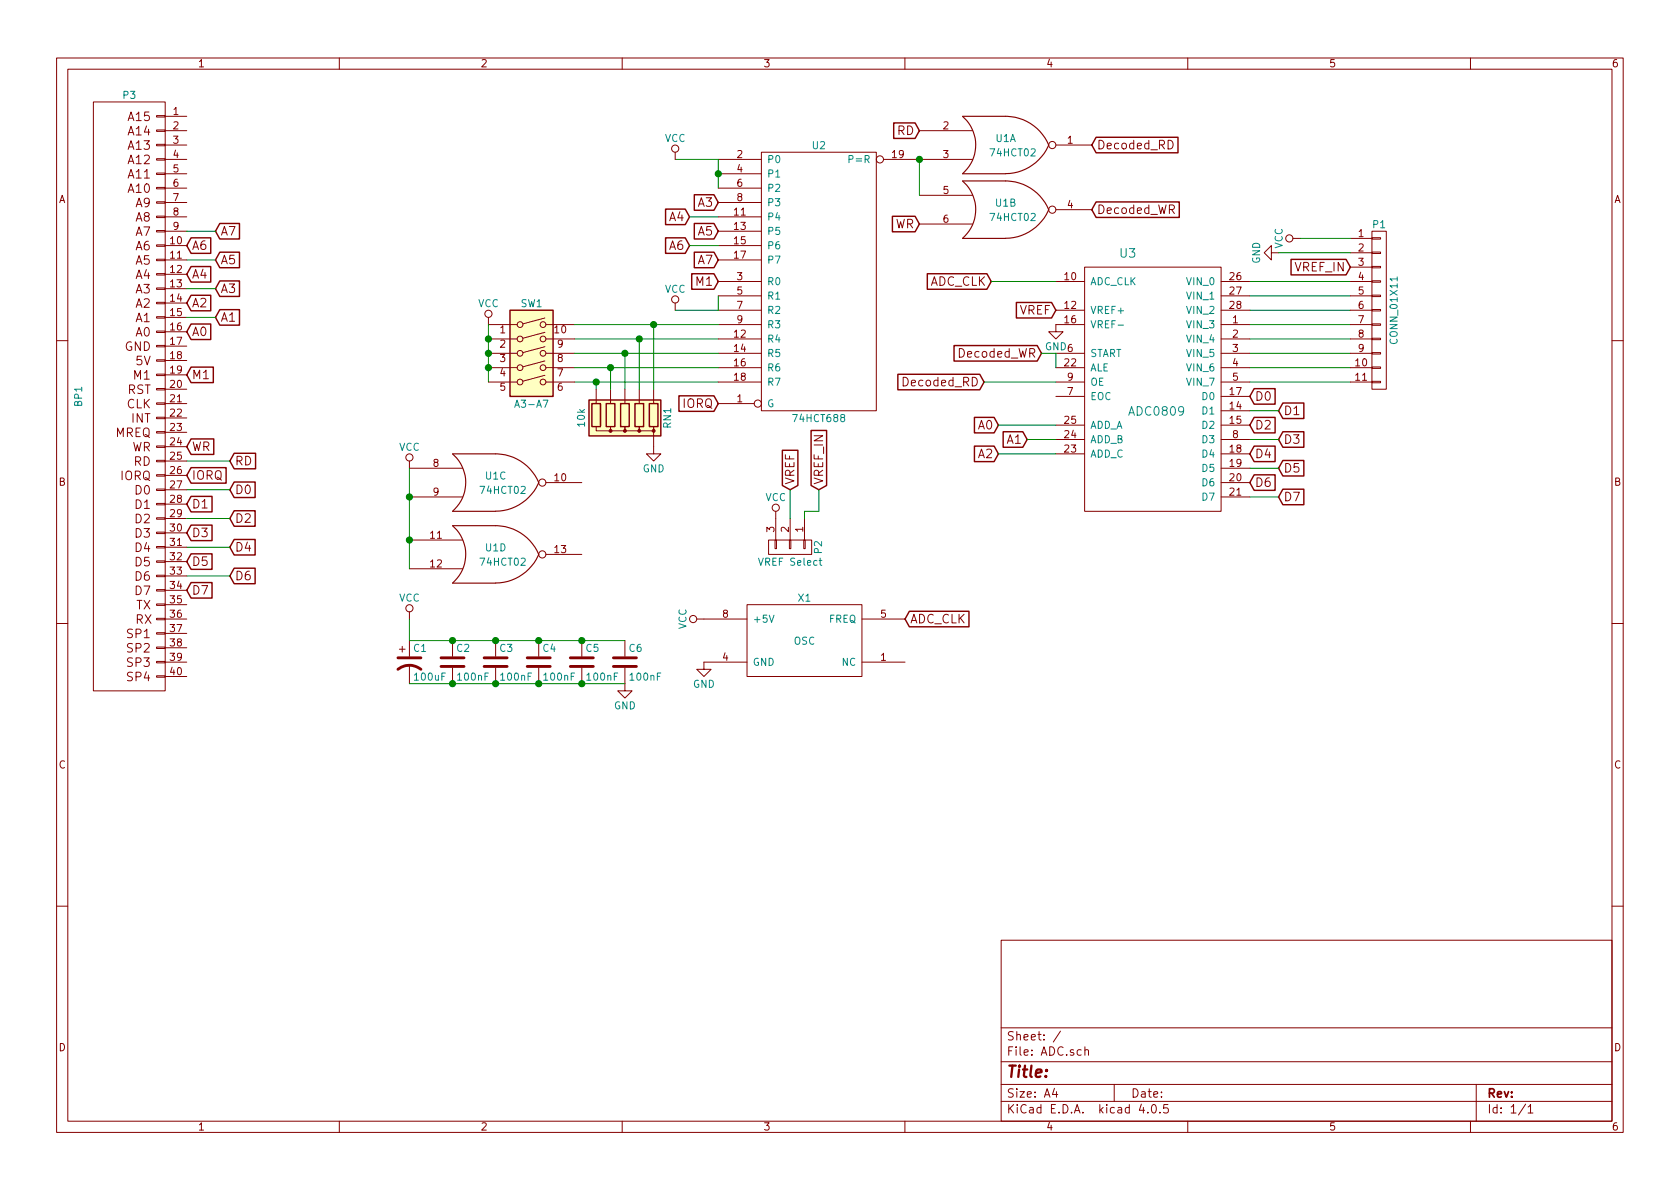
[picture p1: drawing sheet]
<svg xmlns="http://www.w3.org/2000/svg" width="297mm" height="210mm" viewBox="0 0 297 210" stroke-linecap="round" stroke-linejoin="round" font-family="sans-serif">
<g fill="none" stroke="#840000" stroke-width=".18">
<path d="M10 10.3h277v189.9h-277zM12 12.2h273v186.1h-273zM16.5 18h12.7v104.2h-12.7zM60 10.3v1.9M110 10.3v1.9M160 10.3v1.9M210 10.3v1.9M260 10.3v1.9M27.7 38.2h1.5v.3h-1.5zM27.7 35.7h1.5v.2h-1.5zM27.7 33.1h1.5v.3h-1.5zM27.7 30.6h1.5v.3h-1.5z"/>
<path d="M27.7 28.1h1.5v.2h-1.5zM27.7 25.5h1.5v.3h-1.5zM27.7 23h1.5v.2h-1.5zM27.7 20.4h1.5v.3h-1.5zM29.2 28.2h3.8M29.2 30.7h3.8M29.2 33.3h3.8M29.2 35.8h3.8M29.2 38.3h3.8M29.2 25.6h3.8M29.2 23.1h3.8M29.2 20.6h3.8"/>
<path d="M119.4 26.9v1.3M127 28.2h7.6M127 30.7h7.6M127 33.3h7.6M127 35.8h7.6M127 38.3h7.6M134.6 26.9h20.3v45.7h-20.3zM156.2 28.2h15.8M162.6 23.1h9.4M162.6 34.5h9.4M162.6 39.6h9.4M186.7 25.6h6.3"/>
<path d="M186.7 37.1h6.3M206.5 24.8a.77 .77 0 0 1 .9 .8 .77 .77 0 0 1-.9 .7zM27.7 58.5h1.5v.3h-1.5zM27.7 56h1.5v.3h-1.5zM27.7 53.5h1.5v.2h-1.5zM27.7 50.9h1.5v.3h-1.5zM27.7 48.4h1.5v.2h-1.5zM27.7 45.8h1.5v.3h-1.5zM27.7 43.3h1.5v.3h-1.5zM27.7 40.8h1.5v.2h-1.5zM29.2 40.9h3.8M29.2 43.4h3.8"/>
<path d="M29.2 46h3.8M29.2 48.5h3.8M29.2 51h3.8M29.2 53.6h3.8M29.2 56.1h3.8M29.2 58.7h3.8M86.4 56.1v1.3h5M86.4 59.9h5M96.3 58.8l-3.8 1M96.3 56.2l-3.8 1.1M96.5 57.4h5.1M96.5 59.9h5.1"/>
<path d="M119.4 53.6v1.3M127 49.8h7.6M127 52.3h7.6M127 54.9h7.6M127 57.4h7.6M127 59.9h7.6M127 40.9h7.6M127 43.4h7.6M127 46h7.6M186.7 49.8h5.1M186.7 54.9h5.1M191.8 47.2h24.1v43.2h-24.1z"/>
<path d="M191.8 57.4h-5.1v1.3h1.3l-1.3 1.2-1.3-1.2h1.3M215.9 49.8h5.1M215.9 52.3h5.1M215.9 54.9h5.1M215.9 57.4h5.1M215.9 59.9h5.1M224.8 44.7v-1.3l-1.3 1.3 1.3 1.3v-1.3h1.3M228.6 42.2h1.3M238.8 49.8h3.8M238.8 52.3h3.8M238.8 54.9h3.8M238.8 57.4h3.8"/>
<path d="M238.8 59.9h3.8M238.8 42.2h3.8M238.8 44.7h3.8M238.8 47.2h3.8M242.6 59.8h1.5v.3h-1.5zM242.6 57.3h1.5v.2h-1.5zM242.6 54.7h1.5v.3h-1.5zM242.6 52.2h1.5v.2h-1.5zM242.6 49.7h1.5v.2h-1.5zM242.6 47.1h1.5v.3h-1.5zM242.6 44.6h1.5v.2h-1.5zM242.6 42h1.5v.3h-1.5z"/>
<path d="M242.6 40.9h2.5v27.9h-2.5zM10 60.2h2M27.7 78.9h1.5v.2h-1.5zM27.7 76.3h1.5v.3h-1.5zM27.7 73.8h1.5v.2h-1.5zM27.7 71.2h1.5v.3h-1.5zM27.7 68.7h1.5v.3h-1.5zM27.7 66.2h1.5v.2h-1.5zM27.7 63.6h1.5v.3h-1.5zM27.7 61.1h1.5v.2h-1.5zM29.2 71.4h3.8M29.2 68.8h3.8"/>
<path d="M29.2 73.9h3.8M29.2 76.4h3.8M29.2 79h3.8M29.2 61.2h3.8M29.2 63.7h3.8M29.2 66.3h3.8M86.4 62.5h5M86.4 65h5M86.4 67.6h5M96.3 66.4l-3.8 1M96.3 63.8l-3.8 1.1M96.3 61.3l-3.8 1.1"/>
<path d="M96.5 62.5h5.1M96.5 65h5.1M96.5 67.6h5.1M105.4 75.4v.8h2.5v-.8v.8h2.6v-.8v.8h2.5v-.8v.8h2.6v-.8v4.9h1.2l-1.2 1.2-1.3-1.2h1.3M105.4 68.8v2.6M107.9 68.8v2.6M110.5 68.8v2.6M113 68.8v2.6M115.6 68.8v2.6M127 71.4h6.3M127 62.5h7.6M127 65h7.6"/>
<path d="M127 67.6h7.6M186.7 62.5h5.1M186.7 65h5.1M186.7 67.6h5.1M186.7 70.1h5.1M186.7 77.7h5.1M186.7 75.2h5.1M215.9 62.5h5.1M215.9 65h5.1M215.9 67.6h5.1M215.9 70.1h5.1M215.9 77.7h5.1"/>
<path d="M215.9 72.6h5.1M215.9 75.2h5.1M238.8 62.5h3.8M238.8 65h3.8M238.8 67.6h3.8M242.6 67.4h1.5v.3h-1.5zM242.6 64.9h1.5v.2h-1.5zM242.6 62.4h1.5v.2h-1.5zM285 60.2h2M27.7 99.2h1.5v.2h-1.5zM27.7 96.6h1.5v.3h-1.5zM27.7 94.1h1.5v.3h-1.5z"/>
<path d="M27.7 91.6h1.5v.2h-1.5zM27.7 89h1.5v.3h-1.5zM27.7 86.5h1.5v.2h-1.5zM27.7 83.9h1.5v.3h-1.5zM27.7 81.4h1.5v.3h-1.5zM29.2 94.2h3.8M29.2 96.8h3.8M29.2 99.3h3.8M29.2 81.5h3.8M29.2 84.1h3.8M29.2 86.6h3.8M29.2 89.1h3.8"/>
<path d="M29.2 91.7h3.8M72.4 81.5v1.3h9.4M72.4 87.9h9.4M72.4 95.5h9.4M96.5 85.3h6.4M96.5 98h6.4M135.9 95.5h7.6v2.5h-7.6zM137 95.5h.3v1.5h-.3zM137.2 90.4v5.1M139.6 95.5h.2v1.5h-.2zM139.7 91.7v3.8M142.1 95.5h.3v1.5h-.3z"/>
<path d="M142.2 91.7v3.8M186.7 80.3h5.1M215.9 82.8h5.1M215.9 87.9h5.1M215.9 85.3h5.1M215.9 80.3h5.1M10 110.3h2M27.7 119.5h1.5v.3h-1.5zM27.7 117h1.5v.2h-1.5zM27.7 114.4h1.5v.3h-1.5zM27.7 111.9h1.5v.2h-1.5zM27.7 109.3h1.5v.3h-1.5z"/>
<path d="M27.7 106.8h1.5v.3h-1.5zM27.7 104.3h1.5v.2h-1.5zM27.7 101.7h1.5v.3h-1.5zM29.2 117.1h3.8M29.2 109.5h3.8M29.2 119.6h3.8M29.2 101.8h3.8M29.2 104.4h3.8M29.2 106.9h3.8M29.2 112h3.8M29.2 114.5h3.8M70.6 114.8h1"/>
<path d="M71.1 114.3v1M72.4 108.2v1.3M72.4 113.3v2.8M72.4 117.6v3.3M72.4 100.6h9.4M80 113.3v2.8M80 118.1v2.8M87.6 113.3v2.8M87.6 118.1v2.8M95.2 113.3v2.8M95.2 118.1v2.8M102.9 113.3v2.8"/>
<path d="M102.9 118.1v2.8M110.5 118.1v4.1h1.3l-1.3 1.2-1.3-1.2h1.3M110.5 113.3v2.8M123.2 109.5h8.9M132.1 106.9h20.3v12.7h-20.3zM132.1 117.1h-7.6v1.3h1.2l-1.2 1.2-1.3-1.2h1.3M152.4 117.1h7.6M152.4 109.5h7.6M285 110.3h2M10 160.2h2M177 166.3h108v32h-108zM285 160.2h2"/>
<path d="M60 198.3v1.9M110 198.3v1.9M160 198.3v1.9M177 194.8h108M177 191.8h108M177 187.8h108M177 181.8h108M186.4 192.5l-.3 1h.9M186.8 193v1M187.5 182.3l-1.3 2M191.8 185.7l.2-.1 .4 .1 .1 .9M191.8 185.1v1.5"/>
<path d="M197 191.8v3M201.8 195.2l-.4 1.1h1M202.9 196.7v.1M203.8 195.4l.1-.1a.81 .81 0 0 1 .6 .6 .81 .81 0 0 1-.3 .8l-.1 .1a.8 .8 0 0 1-.6-.6 .8 .8 0 0 1 .3-.8zM205.1 196.7v.1M206.5 195.3h-.7l-.1 .7 .2-.1 .5 .1 .2 .2-.1 .5-.2 .1-.6-.1M210 198.3v1.9M260 198.3v1.9M261 191.8v6.5M269.7 195.2l-1.2 2M270.2 195.8l.4-.5v1.5M270.2 196.8h.8"/>
<circle cx="119.4" cy="26.3" r=".63"/>
<circle cx="155.6" cy="28.2" r=".63"/>
<circle cx="186.1" cy="37.1" r=".63"/>
<circle cx="186.1" cy="25.6" r=".63"/>
<circle cx="86.4" cy="55.5" r=".63"/>
<circle cx="91.9" cy="57.4" r=".51"/>
<circle cx="91.9" cy="59.9" r=".51"/>
<circle cx="96" cy="57.4" r=".51"/>
<circle cx="96" cy="59.9" r=".51"/>
<circle cx="119.4" cy="53" r=".63"/>
<circle cx="228" cy="42.2" r=".63"/>
<circle cx="91.9" cy="65" r=".51"/>
<circle cx="91.9" cy="67.6" r=".51"/>
<circle cx="91.9" cy="62.5" r=".51"/>
<circle cx="96" cy="67.6" r=".51"/>
<circle cx="96" cy="65" r=".51"/>
<circle cx="96" cy="62.5" r=".51"/>
<circle cx="134" cy="71.4" r=".63"/>
<circle cx="72.4" cy="80.9" r=".63"/>
<circle cx="95.9" cy="85.3" r=".63"/>
<circle cx="95.9" cy="98" r=".63"/>
<circle cx="137.2" cy="89.8" r=".63"/>
<circle cx="72.4" cy="107.6" r=".63"/>
<circle cx="122.6" cy="109.5" r=".63"/>
</g>
<g fill="none" stroke="#840000" stroke-width=".25">
<path d="M38.9 39.5h3.4v2.8h-3.4l-.8-1.4zM117.7 37h3.5l.7 1.3-.7 1.4h-3.5zM122.8 34.4h3.4l.8 1.4-.8 1.4h-3.4zM122.8 39.5h3.4l.8 1.4-.8 1.4h-3.4zM157.8 38.2h4l.8 1.4-.8 1.4h-4zM158 21.7h3.8l.8 1.4-.8 1.4h-3.8zM193.8 35.7h14.7v2.7h-14.7l-.8-1.3zM193.8 24.3h14.5v2.7h-14.5l-.8-1.4zM33.8 57.3h3.5v2.7h-3.5l-.8-1.3zM33.8 52.2h3.5v2.8h-3.5l-.8-1.4zM33.8 47.1h3.5v2.8h-3.5l-.8-1.4zM33.8 42.1h3.5v2.7h-3.5l-.8-1.4z"/>
<path d="M38.9 54.8h3.4v2.7h-3.4l-.8-1.4zM38.9 49.7h3.4v2.7h-3.4l-.8-1.4zM38.9 44.6h3.4v2.7h-3.4l-.8-1.3zM90.2 54.9h7.6v15.2h-7.6zM117.7 42.1h3.5l.7 1.3-.7 1.4h-3.5zM122.3 48.4h3.9l.8 1.4-.8 1.3h-3.9zM122.8 44.6h3.4l.8 1.4-.8 1.3h-3.4zM164 48.4h10.5l.8 1.4-.8 1.3h-10.5zM179.7 53.5h6.2l.8 1.4-.8 1.3h-6.2zM228.3 45.9h9.7l.8 1.3-.8 1.4h-9.7zM33.8 77.6h4v2.8h-4l-.8-1.4zM33.8 64.9h3.9v2.8h-3.9l-.8-1.4z"/>
<path d="M104.1 70.7h12.7v6.4h-12.7zM104.6 71.4h1.6v4h-1.6zM107.2 71.4h1.5v4h-1.5zM109.7 71.4h1.6v4h-1.6zM112.3 71.4h1.5v4h-1.5zM114.8 71.4h1.5v4h-1.5zM120 70h6.2l.8 1.4-.8 1.3h-6.2zM138.3 79.6h2.8v6.2l-1.4 .8-1.4-.8zM143.4 76.1h2.8v9.7l-1.4 .8-1.4-.8zM158.7 66.2h14.5l.8 1.4-.8 1.3h-14.5zM168.7 61.1h14.7l.7 1.4-.7 1.3h-14.7zM172.3 73.8h3.5l.7 1.4-.7 1.3h-3.5z"/>
<path d="M172.3 78.9h3.5l.7 1.4-.7 1.3h-3.5zM177.4 76.3h3.4l.8 1.4-.8 1.4h-3.4zM221.7 68.7h3.8v2.8h-3.8l-.7-1.4zM221.7 73.8h3.8v2.7h-3.8l-.7-1.3zM221.7 78.9h3.8v2.7h-3.8l-.7-1.3zM226.8 71.3h3.7v2.7h-3.7l-.7-1.4zM226.8 76.3h3.7v2.8h-3.7l-.7-1.4zM33.8 82.7h6.2v2.7h-6.2l-.8-1.3zM33.8 87.8h3.7v2.7h-3.7l-.8-1.4zM33.8 92.9h3.7v2.7h-3.7l-.8-1.4zM33.8 97.9h3.7v2.8h-3.7l-.8-1.4zM41.4 85.2h3.7v2.8h-3.7l-.8-1.4z"/>
<path d="M41.4 90.3h3.7v2.8h-3.7l-.8-1.4zM41.4 95.4h3.7v2.7h-3.7l-.8-1.3zM41.4 80.2h3.8v2.7h-3.8l-.8-1.4zM221.7 84h3.8v2.7h-3.8l-.7-1.4zM226.8 81.4h3.7v2.8h-3.7l-.7-1.4zM226.8 86.5h3.7v2.7h-3.7l-.7-1.3zM33.8 103h3.7v2.8h-3.7l-.8-1.4zM41.4 100.5h3.7v2.7h-3.7l-.8-1.4zM160.8 108.1h10.5v2.7h-10.5l-.8-1.3z"/>
</g>
<g fill="#ffffc2" stroke="#ffffc2" stroke-width=".18">
<path d="M90.2 54.9h7.6v15.2h-7.6z"/>
<path d="M104.1 70.7h12.7v6.4h-12.7z"/>
</g>
<path d="M170.2 20.6h7.6a8.3 8.3 0 0 1 7.6 5 8.4 8.4 0 0 1-7.6 5.1h-7.6M170.2 32h7.6a8.3 8.3 0 0 1 7.6 5.1 8.4 8.4 0 0 1-7.6 5M170.2 20.6a6.7 6.7 0 0 1 0 10.1M170.2 32a6.7 6.7 0 0 1 0 10.1M170.2 42.2h7.6M80 80.3h7.6a8.3 8.3 0 0 1 7.6 5 8.4 8.4 0 0 1-7.6 5.1M80 93h7.6a8.3 8.3 0 0 1 7.6 5 8.4 8.4 0 0 1-7.6 5.1M80 90.4h7.6M80 80.3a6.7 6.7 0 0 1 0 10.1M80 93a6.7 6.7 0 0 1 0 10.1M80 103.1h7.6" fill="none" stroke="#840000" stroke-width=".2"/>
<g fill="#840000" stroke="#840000" stroke-width=".18">
<circle cx="115.6" cy="76.2" r=".25"/>
<circle cx="113" cy="76.2" r=".25"/>
<circle cx="110.5" cy="76.2" r=".25"/>
<circle cx="107.9" cy="76.2" r=".25"/>
</g>
<path d="M197.7 57.5h1M144.8 99.1h.5M145 98.7v1.1l.3 .2" fill="none" stroke="#008484" stroke-width=".18"/>
<g fill="none" stroke="#008400" stroke-width=".18">
<path d="M119.4 28.2h7.6v5.1M121.9 38.3h5.1M162.6 28.2v6.3M33 40.9h5.1M33 46h5.1M33 51h5.1M33 56.1h5.1M86.4 57.4v10.2M101.6 57.4h25.4M101.6 59.9h25.4M113 59.9v8.9M115.6 57.4v11.4"/>
<path d="M121.9 43.4h5.1M127 52.3v2.6h-7.6M175.3 49.8h11.4M221 57.4h17.8M221 59.9h17.8M221 49.8h17.8M221 54.9h17.8M221 52.3h17.8M226.1 44.7h12.7M229.9 42.2h8.9M101.6 62.5h25.4M101.6 65h25.4"/>
<path d="M101.6 67.6h25.4M105.4 67.6v1.2M107.9 65v3.8M110.5 62.5v6.3M174 67.6h12.7M176.5 75.2h10.2M181.6 77.7h5.1M184.1 62.5h2.6v2.5M221 62.5h17.8M221 65h17.8M221 67.6h17.8M221 77.7h5.1"/>
<path d="M221 72.6h5.1M33 81.5h7.6M33 86.6h7.6M33 91.7h7.6M33 96.8h7.6M72.4 82.8v17.8M139.7 86.6v5.1M144.8 86.6v3.8h-2.6v1.3M176.5 80.3h10.2M221 87.9h5.1M221 82.8h5.1M33 101.8h7.6"/>
<path d="M72.4 109.5v3.8h38.1M72.4 120.9h38.1"/>
</g>
<g fill="#008400" stroke="#008400" stroke-width=".25">
<circle cx="127" cy="30.7" r=".51"/>
<circle cx="162.6" cy="28.2" r=".51"/>
<circle cx="86.4" cy="59.9" r=".51"/>
<circle cx="86.4" cy="62.5" r=".51"/>
<circle cx="86.4" cy="65" r=".51"/>
<circle cx="72.4" cy="95.5" r=".51"/>
<circle cx="72.4" cy="87.9" r=".51"/>
<circle cx="105.4" cy="67.6" r=".51"/>
<circle cx="108" cy="65" r=".51"/>
<circle cx="110.5" cy="62.5" r=".51"/>
<circle cx="113" cy="59.9" r=".51"/>
<circle cx="115.6" cy="57.4" r=".51"/>
<circle cx="80" cy="113.3" r=".51"/>
<circle cx="87.6" cy="113.3" r=".51"/>
<circle cx="95.3" cy="113.3" r=".51"/>
<circle cx="102.9" cy="113.3" r=".51"/>
<circle cx="102.9" cy="120.9" r=".51"/>
<circle cx="95.3" cy="120.9" r=".51"/>
<circle cx="87.6" cy="120.9" r=".51"/>
<circle cx="80" cy="120.9" r=".51"/>
</g>
<path d="M70.4 118.4a3.3 3.3 0 0 1 4 0M70.4 116.3h4M78 116.3h4M78 117.9h4M85.6 116.3h4.1M85.6 117.9h4.1M93.2 116.3h4.1M93.2 117.9h4.1M100.8 116.3h4.1M100.8 117.9h4.1M108.5 116.3h4M108.5 117.9h4" fill="none" stroke="#840000" stroke-width=".51"/>
<text font-size="2.8" fill="#840000" x="178" y="190.5">Title:</text>
<g font-size="2.1" fill="#840000">
<text x="22.7" y="23.9">A14</text>
<text x="22.7" y="21.4">A15</text>
<text x="158.6" y="23.9">RD</text>
<text x="22.7" y="29">A12</text>
<text x="22.7" y="26.5">A13</text>
<text x="194" y="26.4">Decoded_RD</text>
<text x="22.7" y="34.1">A10</text>
<text x="22.7" y="31.6">A11</text>
<text x="24" y="41.7">A7</text>
<text x="24" y="39.2">A8</text>
<text x="24" y="36.6">A9</text>
<text x="39" y="41.7">A7</text>
<text x="118.3" y="39.1">A4</text>
<text x="123.4" y="36.6">A3</text>
<text x="123.4" y="41.7">A5</text>
<text x="158.1" y="40.4">WR</text>
<text x="194" y="37.8">Decoded_WR</text>
<text x="24" y="46.8">A5</text>
<text x="24" y="44.3">A6</text>
<text x="33.9" y="44.2">A6</text>
<text x="39" y="46.7">A5</text>
<text x="118.3" y="44.2">A6</text>
<text x="123.4" y="46.7">A7</text>
<text x="24" y="51.9">A3</text>
<text x="24" y="49.3">A4</text>
<text x="33.9" y="49.3">A4</text>
<text x="39" y="51.8">A3</text>
<text x="123.1" y="50.5">M1</text>
<text x="164.2" y="50.5">ADC_CLK</text>
<text x="228.9" y="48">VREF_IN</text>
<text x="24" y="59.5">A0</text>
<text x="24" y="57">A1</text>
<text x="24" y="54.4">A2</text>
<text x="33.9" y="59.4">A0</text>
<text x="33.9" y="54.4">A2</text>
<text x="39" y="56.9">A1</text>
<text x="180.1" y="55.6">VREF</text>
<text x="22" y="62">GND</text>
<text x="24" y="64.6">5V</text>
<text x="169.5" y="63.2">Decoded_WR</text>
<text x="22.5" y="69.7">RST</text>
<text x="23.6" y="67.1">M1</text>
<text x="33.9" y="67.1">M1</text>
<text x="159.9" y="68.3">Decoded_RD</text>
<text x="221.9" y="70.9">D0</text>
<text x="20.4" y="77.3">MREQ</text>
<text x="22.4" y="72.2">CLK</text>
<text x="23.2" y="74.7">INT</text>
<text x="120.6" y="72.1">IORQ</text>
<text x="172.9" y="75.9">A0</text>
<text x="221.9" y="75.9">D2</text>
<text x="227" y="73.4">D1</text>
<text x="23.3" y="79.8">WR</text>
<text x="23.6" y="82.4">RD</text>
<text x="33.9" y="79.8">WR</text>
<text x="41.6" y="82.3">RD</text>
<text x="172.9" y="81">A2</text>
<text x="178" y="78.5">A1</text>
<text x="221.9" y="81">D4</text>
<text x="227" y="78.5">D3</text>
<text x="227" y="83.6">D5</text>
<text x="21.2" y="84.9">IORQ</text>
<text x="23.9" y="87.4">D0</text>
<text x="23.9" y="90">D1</text>
<text x="33.9" y="84.8">IORQ</text>
<text x="33.9" y="89.9">D1</text>
<text x="41.6" y="87.4">D0</text>
<text x="140.5" y="85.7" transform="rotate(-90 140.5 85.7)">VREF</text>
<text x="145.5" y="85.7" transform="rotate(-90 145.5 85.7)">VREF_IN</text>
<text x="221.9" y="86.1">D6</text>
<text x="227" y="88.6">D7</text>
<text x="23.9" y="92.5">D2</text>
<text x="23.9" y="95.1">D3</text>
<text x="33.9" y="95">D3</text>
<text x="41.6" y="92.5">D2</text>
<text x="23.9" y="97.6">D4</text>
<text x="23.9" y="100.1">D5</text>
<text x="33.9" y="100.1">D5</text>
<text x="41.6" y="97.5">D4</text>
<text x="23.9" y="102.7">D6</text>
<text x="23.9" y="105.2">D7</text>
<text x="24" y="107.8">TX</text>
<text x="33.9" y="105.2">D7</text>
<text x="41.6" y="102.6">D6</text>
<text x="22.5" y="112.8">SP1</text>
<text x="23.9" y="110.3">RX</text>
<text x="160.9" y="110.2">ADC_CLK</text>
<text x="22.5" y="115.4">SP2</text>
<text x="22.5" y="117.9">SP3</text>
<text x="22.5" y="120.5">SP4</text>
<text x="178" y="184">Sheet: /</text>
<text x="178" y="186.7">File: ADC.sch</text>
<text x="178" y="196.9">KiCad E.D.A. kicad 4.0.5</text>
<text x="178" y="194.1">Size: A4</text>
<text x="200" y="194.1">Date:</text>
<text x="263" y="194.1">Rev:</text>
<text x="263" y="196.9">Id: 1/1</text>
</g>
<g font-size="2.1" fill="#008484">
<text x="198" y="45.6">U3</text>
<text x="199.8" y="73.5">ADC0809</text>
</g>
<g font-size="1.8" fill="#840000">
<text x="35" y="11.9">1</text>
<text x="85" y="11.9">2</text>
<text x="135" y="11.9">3</text>
<text x="185" y="11.9">4</text>
<text x="235" y="11.9">5</text>
<text x="285" y="11.9">6</text>
<text x="30.6" y="20.3">1</text>
<text x="30.6" y="22.9">2</text>
<text x="166.8" y="22.9">2</text>
<text x="30.6" y="25.4">3</text>
<text x="30.6" y="27.9">4</text>
<text x="130.3" y="27.9">2</text>
<text x="157.8" y="27.9">19</text>
<text x="166.8" y="27.9">3</text>
<text x="188.7" y="25.4">1</text>
<text x="10.4" y="35.9">A</text>
<text x="30.6" y="30.5">5</text>
<text x="30.6" y="33">6</text>
<text x="30.6" y="35.6">7</text>
<text x="130.3" y="30.5">4</text>
<text x="130.3" y="33">6</text>
<text x="130.3" y="35.6">8</text>
<text x="166.8" y="34.3">5</text>
<text x="285.4" y="35.9">A</text>
<text x="30.6" y="38.1">8</text>
<text x="30.6" y="40.6">9</text>
<text x="129.8" y="38.1">11</text>
<text x="129.8" y="40.6">13</text>
<text x="166.8" y="39.4">6</text>
<text x="188.7" y="36.8">4</text>
<text x="240.2" y="41.9">1</text>
<text x="30.1" y="43.2">10</text>
<text x="30.1" y="45.7">11</text>
<text x="129.8" y="43.2">15</text>
<text x="129.8" y="45.7">17</text>
<text x="240.2" y="44.4">2</text>
<text x="240.2" y="47">3</text>
<text x="30.1" y="48.3">12</text>
<text x="30.1" y="50.8">13</text>
<text x="30.1" y="53.3">14</text>
<text x="130.3" y="49.5">3</text>
<text x="130.3" y="52.1">5</text>
<text x="188.3" y="49.5">10</text>
<text x="217.5" y="49.5">26</text>
<text x="217.5" y="52.1">27</text>
<text x="240.2" y="49.5">4</text>
<text x="240.2" y="52.1">5</text>
<text x="30.1" y="55.9">15</text>
<text x="30.1" y="58.4">16</text>
<text x="88.4" y="58.9">1</text>
<text x="98.1" y="58.9">10</text>
<text x="129.8" y="59.7">12</text>
<text x="130.3" y="54.6">7</text>
<text x="130.3" y="57.1">9</text>
<text x="188.3" y="54.6">12</text>
<text x="188.3" y="57.1">16</text>
<text x="217.5" y="54.6">28</text>
<text x="218" y="57.1">1</text>
<text x="218" y="59.7">2</text>
<text x="240.2" y="54.6">6</text>
<text x="240.2" y="57.1">7</text>
<text x="240.2" y="59.7">8</text>
<text x="30.1" y="61">17</text>
<text x="30.1" y="63.5">18</text>
<text x="88.4" y="61.5">2</text>
<text x="88.4" y="64">3</text>
<text x="98.6" y="64">8</text>
<text x="98.6" y="61.5">9</text>
<text x="129.8" y="62.2">14</text>
<text x="129.8" y="64.8">16</text>
<text x="188.3" y="64.8">22</text>
<text x="218" y="62.2">3</text>
<text x="218" y="64.8">4</text>
<text x="239.7" y="64.8">10</text>
<text x="240.2" y="62.2">9</text>
<text x="30.1" y="68.6">20</text>
<text x="30.1" y="71.1">21</text>
<text x="30.1" y="66">19</text>
<text x="88.4" y="66.5">4</text>
<text x="88.4" y="69.1">5</text>
<text x="98.6" y="69.1">6</text>
<text x="98.6" y="66.5">7</text>
<text x="129.8" y="67.3">18</text>
<text x="130.3" y="71.1">1</text>
<text x="188.7" y="69.8">7</text>
<text x="188.7" y="67.3">9</text>
<text x="217.5" y="69.8">17</text>
<text x="218" y="67.3">5</text>
<text x="239.7" y="67.3">11</text>
<text x="30.1" y="73.7">22</text>
<text x="30.1" y="76.2">23</text>
<text x="188.3" y="77.5">24</text>
<text x="188.3" y="74.9">25</text>
<text x="217.5" y="72.4">14</text>
<text x="217.5" y="74.9">15</text>
<text x="218" y="77.5">8</text>
<text x="30.1" y="78.7">24</text>
<text x="30.1" y="81.3">25</text>
<text x="30.1" y="83.8">26</text>
<text x="76.6" y="82.5">8</text>
<text x="188.3" y="80">23</text>
<text x="217.5" y="80">18</text>
<text x="217.5" y="82.5">19</text>
<text x="10.4" y="85.9">B</text>
<text x="30.1" y="86.4">27</text>
<text x="30.1" y="88.9">28</text>
<text x="76.6" y="87.6">9</text>
<text x="98.1" y="85.1">10</text>
<text x="217.5" y="85.1">20</text>
<text x="217.5" y="87.6">21</text>
<text x="285.4" y="85.9">B</text>
<text x="30.1" y="94">30</text>
<text x="30.1" y="91.4">29</text>
<text x="76.1" y="95.2">11</text>
<text x="136.9" y="94.1" transform="rotate(-90 136.9 94.1)">3</text>
<text x="139.4" y="94.1" transform="rotate(-90 139.4 94.1)">2</text>
<text x="142" y="94.1" transform="rotate(-90 142 94.1)">1</text>
<text x="30.1" y="96.5">31</text>
<text x="30.1" y="99.1">32</text>
<text x="30.1" y="101.6">33</text>
<text x="76.1" y="100.3">12</text>
<text x="98.1" y="97.8">13</text>
<text x="30.1" y="104.1">34</text>
<text x="30.1" y="106.7">35</text>
<text x="30.1" y="109.2">36</text>
<text x="30.1" y="111.8">37</text>
<text x="127.8" y="109.2">8</text>
<text x="155.7" y="109.2">5</text>
<text x="30.1" y="119.4">40</text>
<text x="30.1" y="114.3">38</text>
<text x="30.1" y="116.8">39</text>
<text x="127.8" y="116.8">4</text>
<text x="155.7" y="116.8">1</text>
<text x="10.4" y="135.9">C</text>
<text x="285.4" y="135.9">C</text>
<text x="10.4" y="185.9">D</text>
<text x="285.4" y="185.9">D</text>
<text x="35" y="199.9">1</text>
<text x="85" y="199.9">2</text>
<text x="135" y="199.9">3</text>
<text x="185" y="199.9">4</text>
<text x="235" y="199.9">5</text>
<text x="285" y="199.9">6</text>
</g>
<g font-size="1.8" fill="#008484">
<text x="21.8" y="17.5">P3</text>
<text x="117.5" y="25.1">VCC</text>
<text x="135.6" y="28.8">P0</text>
<text x="143.7" y="26.4">U2</text>
<text x="150.4" y="28.8">P=R</text>
<text x="175.3" y="27.6">74HCT02</text>
<text x="176" y="25.1">U1A</text>
<text x="135.6" y="31.4">P1</text>
<text x="135.6" y="33.9">P2</text>
<text x="135.6" y="36.4">P3</text>
<text x="135.6" y="39">P4</text>
<text x="135.6" y="41.5">P5</text>
<text x="175.3" y="39.1">74HCT02</text>
<text x="176" y="36.5">U1B</text>
<text x="242.8" y="40.3">P1</text>
<text x="135.6" y="44.1">P6</text>
<text x="135.6" y="46.6">P7</text>
<text x="222.8" y="46.7" transform="rotate(-90 222.8 46.7)">GND</text>
<text x="226.8" y="44" transform="rotate(-90 226.8 44)">VCC</text>
<text x="117.5" y="51.8">VCC</text>
<text x="135.6" y="50.4">R0</text>
<text x="135.6" y="53">R1</text>
<text x="192.8" y="50.4">ADC_CLK</text>
<text x="210" y="50.4">VIN_0</text>
<text x="210" y="53">VIN_1</text>
<text x="84.5" y="54.3">VCC</text>
<text x="92.1" y="54.3">SW1</text>
<text x="135.6" y="55.5">R2</text>
<text x="135.6" y="58">R3</text>
<text x="192.8" y="55.5">VREF+</text>
<text x="192.8" y="58">VREF-</text>
<text x="210" y="58">VIN_3</text>
<text x="210" y="55.5">VIN_2</text>
<text x="135.6" y="60.6">R4</text>
<text x="135.6" y="63.1">R5</text>
<text x="135.6" y="65.7">R6</text>
<text x="184.7" y="61.9">GND6</text>
<text x="192.8" y="63.1">START</text>
<text x="192.8" y="65.7">ALE</text>
<text x="210" y="60.6">VIN_4</text>
<text x="210" y="63.1">VIN_5</text>
<text x="210" y="65.7">VIN_6</text>
<text x="247.1" y="60.5" transform="rotate(-90 247.1 60.5)">CONN_01X11</text>
<text x="14.5" y="71.8" transform="rotate(-90 14.5 71.8)">BP1</text>
<text x="135.6" y="68.2">R7</text>
<text x="192.8" y="70.7">EOC</text>
<text x="192.8" y="68.2">OE</text>
<text x="210" y="68.2">VIN_7</text>
<text x="212.6" y="70.7">D0</text>
<text x="91.4" y="72.1">A3-A7</text>
<text x="103.4" y="75.4" transform="rotate(-90 103.4 75.4)">10k</text>
<text x="118.6" y="75.7" transform="rotate(-90 118.6 75.7)">RN1</text>
<text x="135.6" y="72">G</text>
<text x="140.5" y="74.6">74HCT688</text>
<text x="192.8" y="75.8">ADD_A</text>
<text x="212.6" y="73.3">D1</text>
<text x="212.6" y="75.8">D2</text>
<text x="70.5" y="79.7">VCC</text>
<text x="113.6" y="83.5">GND</text>
<text x="192.8" y="80.9">ADD_C</text>
<text x="192.8" y="78.4">ADD_B</text>
<text x="212.6" y="78.4">D3</text>
<text x="212.6" y="80.9">D4</text>
<text x="212.6" y="83.4">D5</text>
<text x="85.1" y="87.3">74HCT02</text>
<text x="85.9" y="84.8">U1C</text>
<text x="135.3" y="88.6">VCC</text>
<text x="212.6" y="86">D6</text>
<text x="212.6" y="88.5">D7</text>
<text x="85.1" y="100">74HCT02</text>
<text x="85.9" y="97.5">U1D</text>
<text x="134.5" y="100">VREF Select</text>
<text x="145.3" y="97.8" transform="rotate(-90 145.3 97.8)">P2</text>
<text x="70.5" y="106.4">VCC</text>
<text x="141.2" y="106.4">X1</text>
<text x="121.4" y="111.3" transform="rotate(-90 121.4 111.3)">VCC</text>
<text x="133.1" y="110.1">+5V</text>
<text x="140.3" y="114">OSC</text>
<text x="146.5" y="110.1">FREQ</text>
<text x="73.2" y="115.3">C1</text>
<text x="80.8" y="115.3">C2</text>
<text x="88.4" y="115.3">C3</text>
<text x="96" y="115.3">C4</text>
<text x="103.6" y="115.3">C5</text>
<text x="111.3" y="115.3">C6</text>
<text x="133.1" y="117.7">GND</text>
<text x="148.8" y="117.7">NC</text>
<text x="73.4" y="120.3">100uF</text>
<text x="81.1" y="120.3">100nF</text>
<text x="88.7" y="120.3">100nF</text>
<text x="96.3" y="120.3">100nF</text>
<text x="103.9" y="120.3">100nF</text>
<text x="108.5" y="125.4">GND</text>
<text x="111.5" y="120.3">100nF</text>
<text x="122.5" y="121.6">GND</text>
</g>
</svg>
